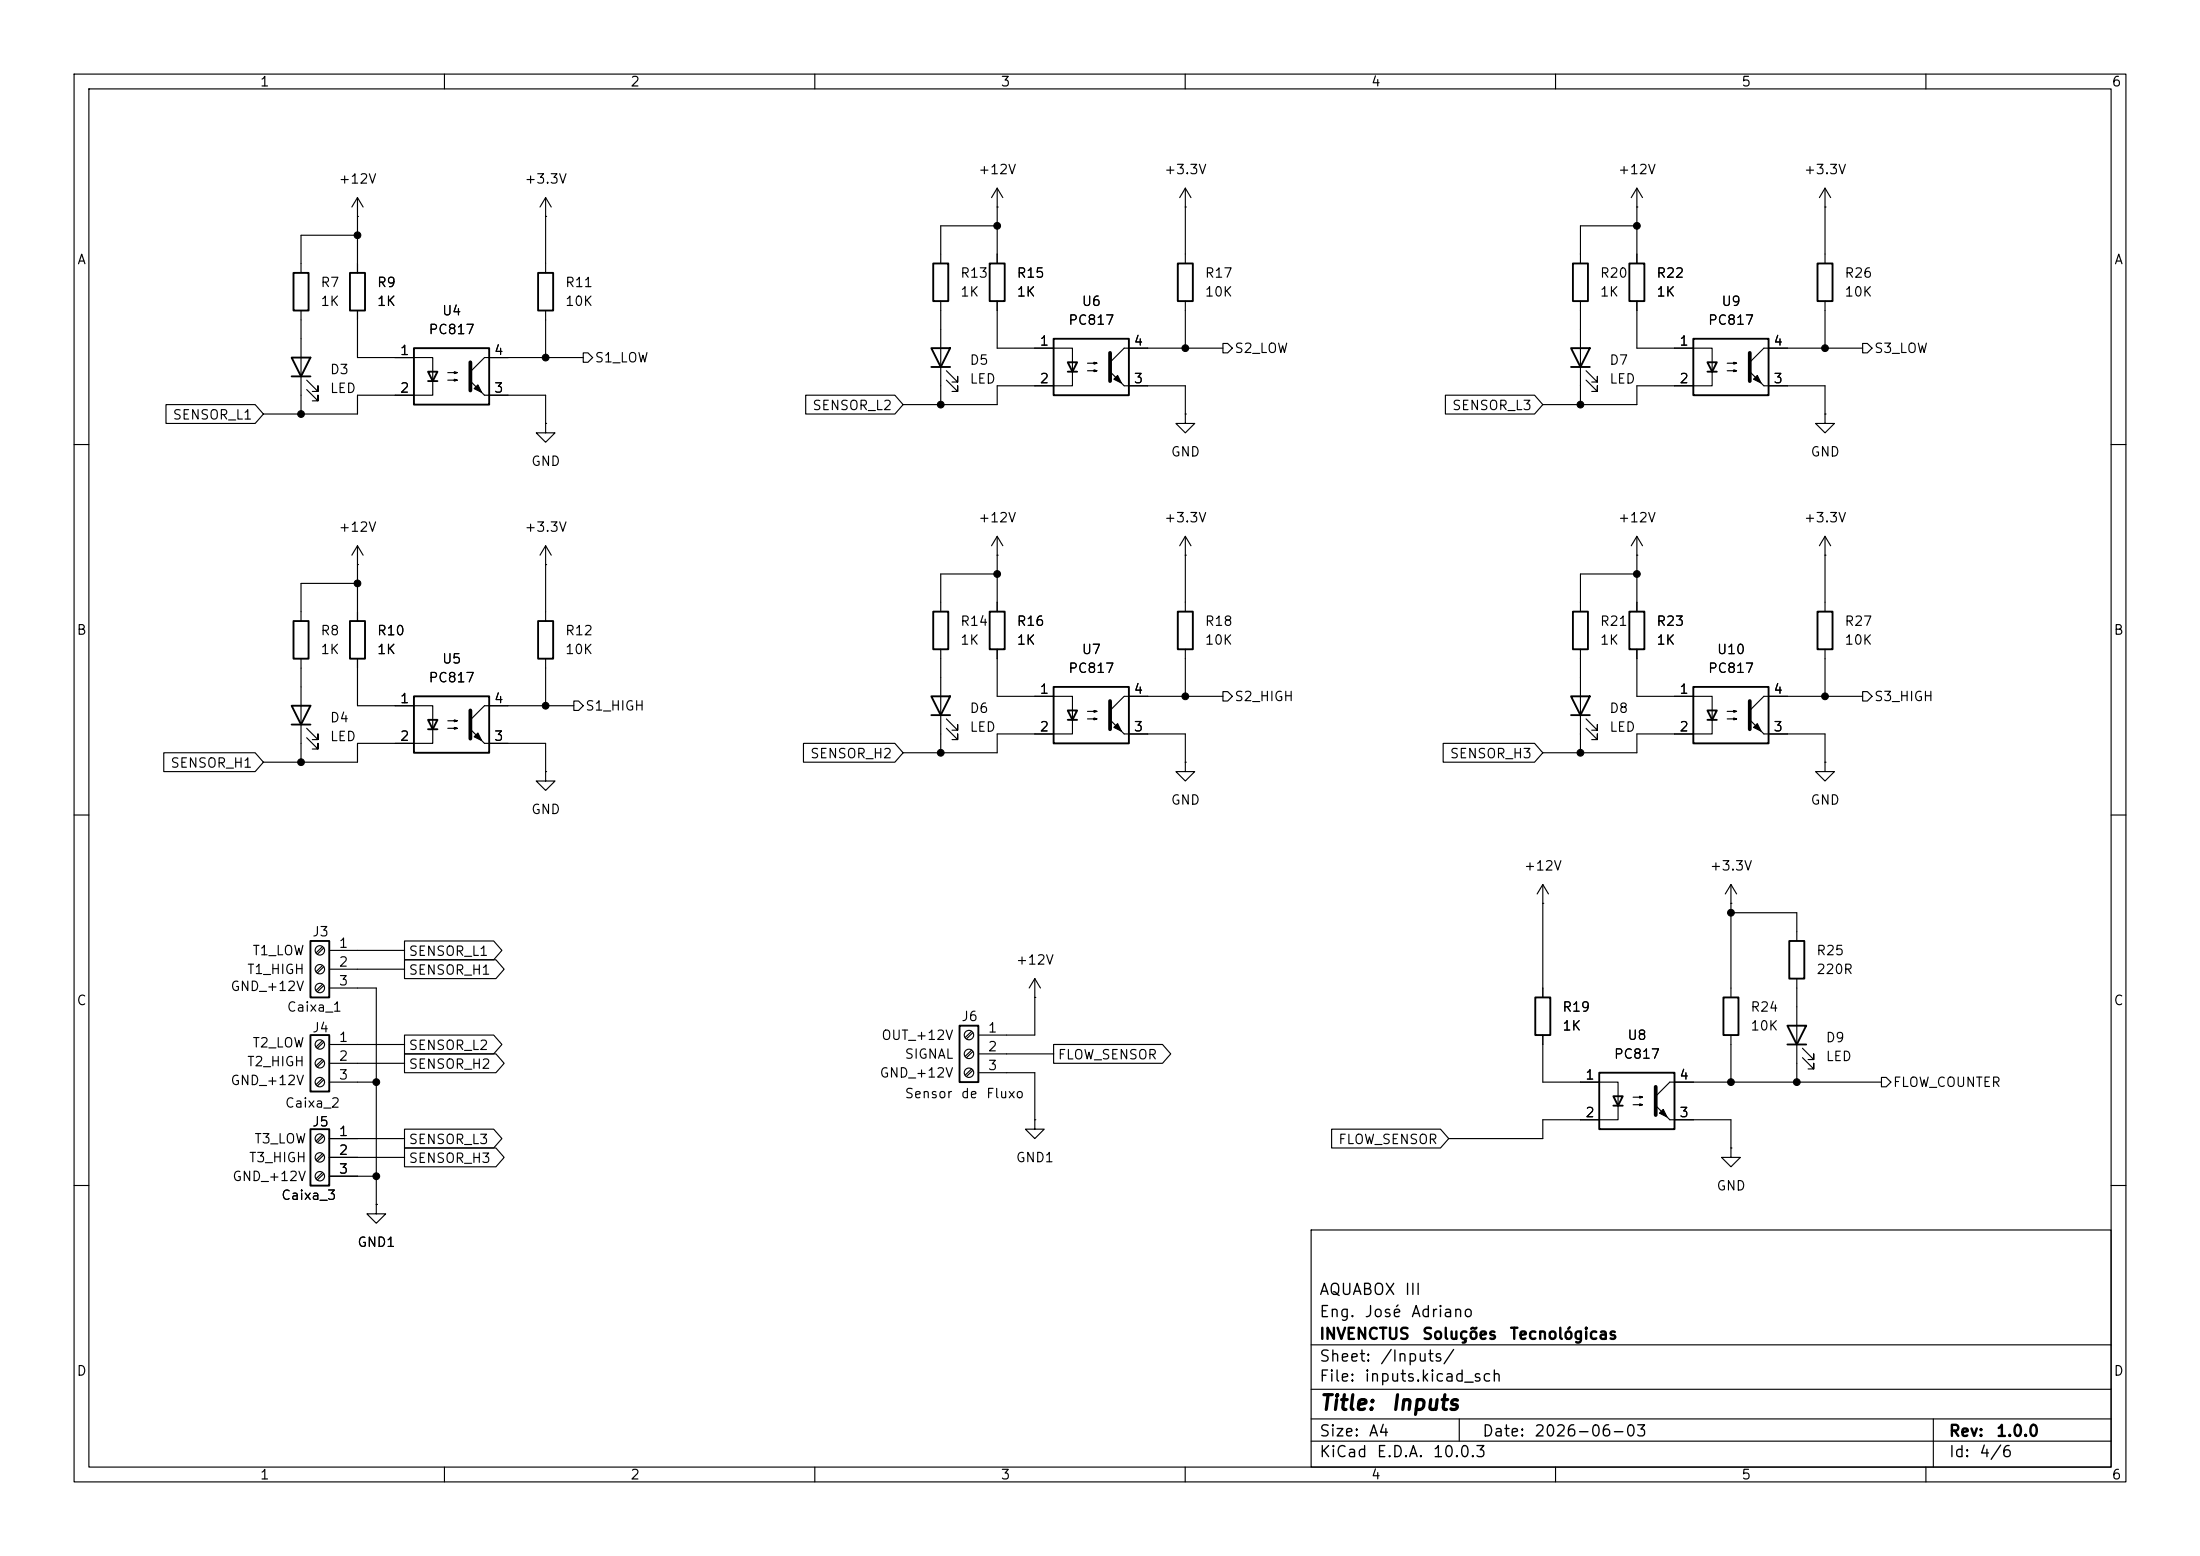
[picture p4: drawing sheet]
<svg xmlns="http://www.w3.org/2000/svg" width="297mm" height="210mm" viewBox="0 0 297 210" stroke-linecap="round" stroke-linejoin="round" font-family="sans-serif">
<g fill="none" stroke="#000" stroke-width=".15">
<path d="M10 10h277v190h-277zM12 12h273v186h-273zM60 10v2M110 10v2M160 10v2M210 10v2M260 10v2M48.3 29.2h.1M48.3 31.8h-7.7v5M48.3 26.7l-.8 1.2M48.3 26.7l.7 1.2M48.3 26.7v10.1"/>
<path d="M73.7 29.2h.1M73.7 26.7v10.1M73.7 26.7l-.8 1.2M73.7 26.7l.7 1.2M134.6 27.9h.1M134.6 25.4v10.2M134.6 30.5h-7.6v5.1M134.6 25.4l-.7 1.3M134.6 25.4l.8 1.3M160 27.9h.1M160 25.4v10.2M160 25.4l-.7 1.3"/>
<path d="M160 25.4l.8 1.3M221 27.9h.1M221 25.4v10.2M221 30.5h-7.6v5.1M221 25.4l-.8 1.3M221 25.4l.7 1.3M246.4 27.9h.1M246.4 25.4l-.8 1.3M246.4 25.4l.7 1.3M246.4 25.4v10.2M22.4 54.6h12l1.2 1.3-1.2 1.3h-12zM40.6 41.9v14"/>
<path d="M41.4 52.6l1.5 1.5v-.8v.8h-.7M41.4 51.3l1.5 1.5v-.7v.7h-.7M48.3 41.9v6.4h10.1v5h-10.1v2.6h-12.7M60.5 50.3h1.2l-.4 .1v-.2l.4 .1M60.5 51.3h1.2l-.4 .1v-.2l.4 .1M65.4 53.3h8.3v3.9M73.7 57.2v1.2h1.2l-1.2 1.3-1.3-1.3h1.3M73.7 57.2h.1M73.7 41.9v6.4M78.7 47.6h.7l.6 .7-.6 .6h-.7zM78.7 48.3h-13.3l-1.9 1.9M108.8 53.3h12l1.1 1.3-1.1 1.3h-12z"/>
<path d="M127 40.6v14M127.8 51.3l1.5 1.5v-.7v.7h-.8M127.8 50l1.5 1.6v-.8v.8h-.8M134.6 40.6v6.4h10.2v5.1h-10.2v2.5h-12.7M146.8 49h1.3l-.4 .1v-.2l.4 .1M146.8 50h1.3l-.4 .2v-.3l.4 .1M151.8 52.1h8.2v3.8M160 55.9v1.3h1.3l-1.3 1.2-1.3-1.2h1.3M160 55.9h.1M160 40.6v6.4M165.1 46.4h.6l.7 .6-.7 .6h-.6zM165.1 47h-13.3l-1.9 1.9"/>
<path d="M195.1 53.3h12.1l1.1 1.3-1.1 1.3h-12.1zM213.4 40.6v14M214.1 51.3l1.5 1.5v-.7v.7h-.7M214.1 50l1.5 1.6v-.8v.8h-.7M221 40.6v6.4h10.1v5.1h-10.1v2.5h-12.7M233.2 49h1.2l-.3 .1v-.2l.3 .1M233.2 50h1.2l-.3 .2v-.3l.3 .1M238.1 52.1h8.3v3.8M246.4 55.9v1.3h1.2l-1.2 1.2-1.3-1.2h1.3M246.4 55.9h.1M246.4 40.6v6.4M251.5 46.4h.6l.6 .6-.6 .6h-.6z"/>
<path d="M251.5 47h-13.4l-1.9 1.9M10 60h2M48.3 76.2h.1M48.3 78.7h-7.7v5.1M48.3 73.7v10.1M48.3 73.7l-.8 1.2M48.3 73.7l.7 1.2M73.7 76.2h.1M73.7 73.7v10.1M73.7 73.7l-.8 1.2M73.7 73.7l.7 1.2M134.6 74.9h.1"/>
<path d="M134.6 72.4l-.7 1.3M134.6 72.4l.8 1.3M134.6 72.4v10.2M134.6 77.5h-7.6v5.1M160 74.9h.1M160 72.4v10.2M160 72.4l-.7 1.3M160 72.4l.8 1.3M221 74.9h.1M221 72.4v10.2M221 77.5h-7.6v5.1M221 72.4l-.8 1.3"/>
<path d="M221 72.4l.7 1.3M246.4 74.9h.1M246.4 72.4v10.2M246.4 72.4l-.8 1.3M246.4 72.4l.7 1.3M285 60h2M40.6 88.9v14M41.4 99.6l1.5 1.5v-.8v.8h-.7M41.4 98.3l1.5 1.5v-.7v.7h-.7M48.3 88.9v6.4h10.1v5h-10.1v2.6h-12.7M60.5 97.3h1.2l-.4 .1v-.2l.4 .1M60.5 98.3h1.2l-.4 .1v-.2l.4 .1"/>
<path d="M73.7 88.9v6.4M77.5 94.6h.6l.6 .7-.6 .6h-.6zM77.5 95.3h-12.1l-1.9 1.9M127 87.6v14M127.8 98.3l1.5 1.5v-.7v.7h-.8M127.8 97l1.5 1.6v-.8v.8h-.8M134.6 87.6v6.4h10.2v5.1h-10.2v2.5h-12.7M146.8 96h1.3l-.4 .1v-.2l.4 .1M146.8 97h1.3l-.4 .2v-.3l.4 .1M151.8 99.1h8.2v3.8M160 87.6v6.4M165.1 93.3h.6l.7 .7-.7 .6h-.6z"/>
<path d="M165.1 94h-13.3l-1.9 1.9M213.4 87.6v14M214.1 98.3l1.5 1.5v-.7v.7h-.7M214.1 97l1.5 1.6v-.8v.8h-.7M221 87.6v6.4h10.1v5.1h-10.1v2.5h-12.7M233.2 96h1.2l-.3 .1v-.2l.3 .1M233.2 97h1.2l-.3 .2v-.3l.3 .1M238.1 99.1h8.3v3.8M246.4 87.6v6.4M251.5 93.3h.6l.6 .7-.6 .6h-.6zM251.5 94h-13.4l-1.9 1.9M10 110h2"/>
<path d="M22.1 101.6h12.3l1.2 1.3-1.2 1.2h-12.3zM65.4 100.3h8.3v3.8M73.7 104.1v1.3h1.2l-1.2 1.3-1.3-1.3h1.3M73.7 104.1h.1M108.5 100.3h12.3l1.1 1.3-1.1 1.3h-12.3zM160 102.9v1.2h1.3l-1.3 1.3-1.3-1.3h1.3M160 102.9h.1M194.8 100.3h12.4l1.1 1.3-1.1 1.3h-12.4zM208.3 119.4v15.2M208.3 119.4l-.8 1.3M208.3 119.4l.7 1.3M233.7 119.4v15.2"/>
<path d="M233.7 119.4l-.8 1.3M233.7 119.4l.7 1.3M246.4 102.9v1.2h1.2l-1.2 1.3-1.3-1.3h1.3M246.4 102.9h.1M285 110h2M43.5 127.8l-.8 .8M43.5 130.3l-.8 .8M43.5 132.8l-.8 .9M43.7 127.9l-.9 .9M43.7 130.5l-.9 .8M43.7 133l-.9 .9M44.4 128.3h10.2"/>
<path d="M44.4 130.8h10.2M44.4 133.4h6.4v29.2M54.6 129.5h12.4l1.1 1.3-1.1 1.3h-12.4zM54.6 127h12l1.2 1.3-1.2 1.2h-12zM54.6 139.7h12l1.2 1.3-1.2 1.2h-12zM131.2 139.2l-.9 .8M131.3 139.4l-.8 .8M139.7 134.6h.1M139.7 132.1v7.6h-7.6M139.7 132.1l-.8 1.3M139.7 132.1l.8 1.3M208.3 121.9h.1"/>
<path d="M208.3 139.7v6.4h10.1v5h-10.1v2.6h-12.7M233.7 121.9h.1M233.7 123.2h8.9v3.8M233.7 139.7v6.4M242.6 132.1v14M43.5 140.5l-.8 .8M43.5 143l-.8 .8M43.5 145.5l-.8 .9M43.5 153.2l-.8 .8M43.5 155.7l-.8 .8M43.5 158.2l-.8 .9M43.7 140.6l-.9 .9"/>
<path d="M43.7 143.2l-.9 .8M43.7 145.7l-.9 .9M43.7 153.3l-.9 .9M43.7 155.9l-.9 .8M43.7 158.4l-.9 .9M44.4 141h10.2M44.4 143.5h10.2M44.4 146.1h6.4M44.4 153.7h10.2M44.4 156.2h10.2M44.4 158.8h6.4M54.6 142.2h12.4l1.1 1.3-1.1 1.3h-12.4z"/>
<path d="M54.6 152.4h12l1.2 1.3-1.2 1.2h-12zM54.6 154.9h12.4l1.1 1.3-1.1 1.3h-12.4zM131.2 141.7l-.9 .9M131.2 144.3l-.9 .8M131.3 141.9l-.8 .8M131.3 144.4l-.8 .9M132.1 142.2h10.1M132.1 144.8h7.6v6.3M139.7 151.1v1.3h1.3l-1.3 1.3-1.3-1.3h1.3M139.7 151.1h.1M142.2 141h14.7l1.2 1.2-1.2 1.3h-14.7zM179.8 152.4h14.7l1.1 1.3-1.1 1.2h-14.7z"/>
<path d="M220.5 148.1h1.2l-.3 .1v-.2l.3 .1M220.5 149.1h1.2l-.3 .1v-.2l.3 .1M225.4 151.1h8.3v3.8M233.7 154.9v1.3h1.2l-1.2 1.3-1.3-1.3h1.3M233.7 154.9h.1M243.3 142.7l1.6 1.6v-.8v.8h-.8M243.3 141.5l1.6 1.5v-.8v.8h-.8M254 145.4h.6l.7 .7-.7 .6h-.6zM254 146.1h-28.6l-1.9 1.9M10 160h2M50.8 162.6v1.2h-1.3l1.3 1.3 1.3-1.3h-1.3M50.8 162.6h.1"/>
<path d="M177 166h108v32h-108zM285 160h2M60 198v2M110 198v2M160 198v2M177 194.5h108M177 191.5h108M177 187.5h108M177 181.5h108M197 191.5v3M210 198v2M260 198v2"/>
<path d="M261 191.5v6.5"/>
<circle cx="43.2" cy="130.8" r=".63"/>
<circle cx="43.2" cy="133.3" r=".63"/>
<circle cx="43.2" cy="128.3" r=".63"/>
<circle cx="130.8" cy="139.7" r=".63"/>
<circle cx="43.2" cy="141" r=".63"/>
<circle cx="43.2" cy="153.7" r=".63"/>
<circle cx="43.2" cy="143.5" r=".63"/>
<circle cx="43.2" cy="158.7" r=".63"/>
<circle cx="43.2" cy="156.2" r=".63"/>
<circle cx="43.2" cy="146" r=".63"/>
<circle cx="130.8" cy="142.2" r=".63"/>
<circle cx="130.8" cy="144.8" r=".63"/>
</g>
<g fill="none" stroke="#000" stroke-width=".25">
<path d="M39.6 36.8h2.1v5.1h-2.1zM47.2 36.8h2.1v5.1h-2.1zM72.6 36.8h2.1v5.1h-2.1zM126 35.6h2v5h-2zM133.6 35.6h2v5h-2zM159 35.6h2v5h-2zM212.3 35.6h2.1v5h-2.1zM220 35.6h2v5h-2zM245.4 35.6h2v5h-2zM39.4 48.3h2.5l-1.3 2.5zM39.4 50.8h2.5M55.9 47h10.1v7.6h-10.1z"/>
<path d="M57.8 50.2h1.3l-.7 1.2zM57.8 51.4h1.3M125.7 47h2.6l-1.3 2.5zM125.7 49.5h2.6M142.2 45.7h10.2v7.6h-10.2zM144.1 48.9h1.3l-.6 1.3zM144.1 50.2h1.3M212.1 47h2.5l-1.2 2.5zM212.1 49.5h2.5M228.6 45.7h10.2v7.6h-10.2zM230.5 48.9h1.3l-.7 1.3zM230.5 50.2h1.3"/>
<path d="M39.4 95.3h2.5l-1.3 2.5zM39.4 97.8h2.5M39.6 83.8h2.1v5.1h-2.1zM47.2 83.8h2.1v5.1h-2.1zM55.9 94h10.1v7.6h-10.1zM57.8 97.2h1.3l-.7 1.2zM57.8 98.4h1.3M72.6 83.8h2.1v5.1h-2.1zM125.7 94h2.6l-1.3 2.5zM125.7 96.5h2.6M126 82.6h2v5h-2zM133.6 82.6h2v5h-2z"/>
<path d="M142.2 92.7h10.2v7.6h-10.2zM144.1 95.9h1.3l-.6 1.3zM144.1 97.2h1.3M159 82.6h2v5h-2zM212.1 94h2.5l-1.2 2.5zM212.1 96.5h2.5M212.3 82.6h2.1v5h-2.1zM220 82.6h2v5h-2zM228.6 92.7h10.2v7.6h-10.2zM230.5 95.9h1.3l-.7 1.3zM230.5 97.2h1.3M245.4 82.6h2v5h-2z"/>
<path d="M41.9 127h2.5v7.6h-2.5zM41.9 139.7h2.5v7.6h-2.5zM129.5 138.4h2.6v7.7h-2.6zM207.3 134.6h2v5.1h-2zM232.7 134.6h2v5.1h-2zM241.3 138.4h2.5l-1.2 2.6zM241.6 127h2v5.1h-2zM41.9 152.4h2.5v7.6h-2.5zM215.9 144.8h10.2v7.6h-10.2zM217.8 148h1.3l-.7 1.2zM217.8 149.2h1.3M241.3 141h2.5"/>
</g>
<path d="M63.5 48.9v3.8M149.9 47.6v3.8M236.2 47.6v3.8M63.5 95.9v3.8M149.9 94.6v3.8M236.2 94.6v3.8M223.5 146.7v3.8" fill="none" stroke="#000" stroke-width=".51"/>
<g fill="#000" stroke="#000" stroke-width=".15">
<path d="M64 52.5l.5-.6 .5 1.1zM63.5 51.4l1.9 1.9zM150.4 51.2l.5-.5 .5 1zM149.9 50.2l1.9 1.9zM236.7 51.2l.5-.5 .5 1zM236.2 50.2l1.9 1.9zM64 99.4l.5-.5 .5 1zM150.4 98.2l.5-.5 .5 1zM149.9 97.2l1.9 1.9zM236.7 98.2l.5-.5 .5 1zM236.2 97.2l1.9 1.9zM63.5 98.4l1.9 1.9z"/>
<path d="M224 150.2l.5-.5 .5 1zM223.5 149.2l1.9 1.9z"/>
</g>
<g fill="#000" stroke="#000" stroke-width=".14">
<circle cx="48.3" cy="31.8" r=".46"/>
<circle cx="134.6" cy="30.5" r=".46"/>
<circle cx="221" cy="30.5" r=".46"/>
<circle cx="40.6" cy="55.9" r=".46"/>
<circle cx="73.7" cy="48.3" r=".46"/>
<circle cx="127" cy="54.6" r=".46"/>
<circle cx="160" cy="47" r=".46"/>
<circle cx="213.4" cy="54.6" r=".46"/>
<circle cx="246.4" cy="47" r=".46"/>
<circle cx="48.3" cy="78.7" r=".46"/>
<circle cx="134.6" cy="77.5" r=".46"/>
<circle cx="221" cy="77.5" r=".46"/>
<circle cx="73.7" cy="95.3" r=".46"/>
<circle cx="160" cy="94" r=".46"/>
<circle cx="246.4" cy="94" r=".46"/>
<circle cx="40.6" cy="102.9" r=".46"/>
<circle cx="127" cy="101.6" r=".46"/>
<circle cx="213.4" cy="101.6" r=".46"/>
<circle cx="233.7" cy="123.2" r=".46"/>
<circle cx="50.8" cy="146.1" r=".46"/>
<circle cx="50.8" cy="158.8" r=".46"/>
<circle cx="233.7" cy="146.1" r=".46"/>
<circle cx="242.6" cy="146.1" r=".46"/>
</g>
<g font-size="2">
<text x="178" y="190.8">Title:</text>
<text x="187.7" y="190.8">Inputs</text>
</g>
<g font-size="1.5">
<text x="178" y="178.2">Eng.</text>
<text x="178" y="175.2">AQUABOX</text>
<text x="184.1" y="178.2">José</text>
<text x="189.5" y="175.2">III</text>
<text x="190.4" y="178.2">Adriano</text>
<text x="178" y="184.2">Sheet:</text>
<text x="178" y="181.2">INVENCTUS</text>
<text x="186.2" y="184.2">/Inputs/</text>
<text x="191.9" y="181.2">Soluções</text>
<text x="203.7" y="181.2">Tecnológicas</text>
<text x="178" y="186.9">File:</text>
<text x="184.1" y="186.9">inputs.kicad_sch</text>
<text x="178" y="197.1">KiCad</text>
<text x="178" y="194.3">Size:</text>
<text x="184.7" y="194.3">A4</text>
<text x="185.7" y="197.1">E.D.A.</text>
<text x="193.3" y="197.1">10.0.3</text>
<text x="200" y="194.3">Date:</text>
<text x="207" y="194.3">2026-06-03</text>
<text x="263" y="194.3">Rev:</text>
<text x="263" y="197.1">Id:</text>
<text x="267.1" y="197.1">4/6</text>
<text x="269.4" y="194.3">1.0.0</text>
</g>
<g font-size="1.3">
<text x="35" y="12">1</text>
<text x="85" y="12">2</text>
<text x="135" y="12">3</text>
<text x="185" y="12">4</text>
<text x="235" y="12">5</text>
<text x="285" y="12">6</text>
<text x="132" y="23.8">+12V</text>
<text x="157.1" y="23.8">+3.3V</text>
<text x="218.3" y="23.8">+12V</text>
<text x="243.4" y="23.8">+3.3V</text>
<text x="45.6" y="25.1">+12V</text>
<text x="70.7" y="25.1">+3.3V</text>
<text x="10.3" y="36">A</text>
<text x="285.3" y="36">A</text>
<text x="43.2" y="39.1">R7</text>
<text x="43.2" y="41.6">1K</text>
<text x="50.8" y="39.1">R9</text>
<text x="50.8" y="41.6">1K</text>
<text x="76.2" y="39.1">R11</text>
<text x="76.2" y="41.6">10K</text>
<text x="129.5" y="40.3">1K</text>
<text x="129.5" y="37.8">R13</text>
<text x="137.2" y="40.3">1K</text>
<text x="137.2" y="37.8">R15</text>
<text x="145.9" y="41.6">U6</text>
<text x="162.6" y="37.8">R17</text>
<text x="162.6" y="40.3">10K</text>
<text x="215.9" y="40.3">1K</text>
<text x="215.9" y="37.8">R20</text>
<text x="223.5" y="40.3">1K</text>
<text x="223.5" y="37.8">R22</text>
<text x="232.3" y="41.6">U9</text>
<text x="248.9" y="37.8">R26</text>
<text x="248.9" y="40.3">10K</text>
<text x="57.8" y="45.4">PC817</text>
<text x="59.6" y="42.9">U4</text>
<text x="140.3" y="47">1</text>
<text x="144.1" y="44.2">PC817</text>
<text x="153" y="47">4</text>
<text x="166.6" y="48">S2_LOW</text>
<text x="226.6" y="47">1</text>
<text x="230.5" y="44.2">PC817</text>
<text x="239.3" y="47">4</text>
<text x="252.9" y="48">S3_LOW</text>
<text x="44.5" y="50.8">D3</text>
<text x="44.5" y="53.4">LED</text>
<text x="53.9" y="48.2">1</text>
<text x="53.9" y="53.3">2</text>
<text x="66.6" y="53.3">3</text>
<text x="66.6" y="48.2">4</text>
<text x="80.2" y="49.2">S1_LOW</text>
<text x="130.8" y="49.5">D5</text>
<text x="130.8" y="52.1">LED</text>
<text x="140.3" y="52">2</text>
<text x="153" y="52">3</text>
<text x="217.2" y="49.5">D7</text>
<text x="217.2" y="52.1">LED</text>
<text x="226.6" y="52">2</text>
<text x="239.3" y="52">3</text>
<text x="23.2" y="56.9">SENSOR_L1</text>
<text x="109.6" y="55.7">SENSOR_L2</text>
<text x="195.9" y="55.7">SENSOR_L3</text>
<text x="71.6" y="63.2">GND</text>
<text x="158" y="61.9">GND</text>
<text x="244.3" y="61.9">GND</text>
<text x="132" y="70.8">+12V</text>
<text x="157.1" y="70.8">+3.3V</text>
<text x="218.3" y="70.8">+12V</text>
<text x="243.4" y="70.8">+3.3V</text>
<text x="45.6" y="72.1">+12V</text>
<text x="70.7" y="72.1">+3.3V</text>
<text x="10.3" y="86">B</text>
<text x="43.2" y="86.1">R8</text>
<text x="43.2" y="88.6">1K</text>
<text x="50.8" y="88.6">1K</text>
<text x="50.8" y="86.1">R10</text>
<text x="59.6" y="89.9">U5</text>
<text x="76.2" y="86.1">R12</text>
<text x="76.2" y="88.6">10K</text>
<text x="129.5" y="87.3">1K</text>
<text x="129.5" y="84.8">R14</text>
<text x="137.2" y="87.3">1K</text>
<text x="137.2" y="84.8">R16</text>
<text x="145.9" y="88.6">U7</text>
<text x="162.6" y="84.8">R18</text>
<text x="162.6" y="87.3">10K</text>
<text x="215.9" y="87.3">1K</text>
<text x="215.9" y="84.8">R21</text>
<text x="223.5" y="87.3">1K</text>
<text x="223.5" y="84.8">R23</text>
<text x="231.7" y="88.6">U10</text>
<text x="248.9" y="84.8">R27</text>
<text x="248.9" y="87.3">10K</text>
<text x="285.3" y="86">B</text>
<text x="53.9" y="95.2">1</text>
<text x="57.8" y="92.4">PC817</text>
<text x="66.6" y="95.2">4</text>
<text x="140.3" y="94">1</text>
<text x="144.1" y="91.1">PC817</text>
<text x="153" y="94">4</text>
<text x="166.6" y="95">S2_HIGH</text>
<text x="226.6" y="94">1</text>
<text x="230.5" y="91.1">PC817</text>
<text x="239.3" y="94">4</text>
<text x="252.9" y="95">S3_HIGH</text>
<text x="44.5" y="97.8">D4</text>
<text x="44.5" y="100.3">LED</text>
<text x="53.9" y="100.3">2</text>
<text x="66.6" y="100.3">3</text>
<text x="78.9" y="96.2">S1_HIGH</text>
<text x="130.8" y="96.5">D6</text>
<text x="130.8" y="99.1">LED</text>
<text x="140.3" y="99">2</text>
<text x="153" y="99">3</text>
<text x="217.2" y="96.5">D8</text>
<text x="217.2" y="99.1">LED</text>
<text x="226.6" y="99">2</text>
<text x="239.3" y="99">3</text>
<text x="22.9" y="103.9">SENSOR_H1</text>
<text x="109.3" y="102.7">SENSOR_H2</text>
<text x="195.6" y="102.7">SENSOR_H3</text>
<text x="71.6" y="110.2">GND</text>
<text x="158" y="108.9">GND</text>
<text x="244.3" y="108.9">GND</text>
<text x="205.6" y="117.8">+12V</text>
<text x="230.7" y="117.8">+3.3V</text>
<text x="33.3" y="131.8">T1_HIGH</text>
<text x="34" y="129.2">T1_LOW</text>
<text x="42.1" y="126.7">J3</text>
<text x="45.6" y="128.2">1</text>
<text x="45.6" y="130.8">2</text>
<text x="55.1" y="131.9">SENSOR_H1</text>
<text x="55.1" y="129.3">SENSOR_L1</text>
<text x="137.1" y="130.5">+12V</text>
<text x="245.1" y="131.8">220R</text>
<text x="245.1" y="129.2">R25</text>
<text x="10.3" y="136">C</text>
<text x="31" y="134.1">GND_+12V</text>
<text x="38.6" y="136.9">Caixa_1</text>
<text x="45.6" y="133.3">3</text>
<text x="210.8" y="136.9">R19</text>
<text x="236.2" y="136.9">R24</text>
<text x="285.3" y="136">C</text>
<text x="34" y="141.7">T2_LOW</text>
<text x="42.1" y="139.7">J4</text>
<text x="45.6" y="140.9">1</text>
<text x="45.6" y="143.5">2</text>
<text x="55.1" y="142">SENSOR_L2</text>
<text x="118.9" y="140.7">OUT_+12V</text>
<text x="122" y="143.2">SIGNAL</text>
<text x="129.7" y="138.1">J6</text>
<text x="133.3" y="139.7">1</text>
<text x="133.3" y="142.2">2</text>
<text x="142.7" y="143.3">FLOW_SENSOR</text>
<text x="210.8" y="139.4">1K</text>
<text x="217.8" y="143.2">PC817</text>
<text x="219.6" y="140.7">U8</text>
<text x="236.2" y="139.4">10K</text>
<text x="246.4" y="141">D9</text>
<text x="246.4" y="143.5">LED</text>
<text x="31" y="146.8">GND_+12V</text>
<text x="33.3" y="144.2">T2_HIGH</text>
<text x="38.4" y="149.8">Caixa_2</text>
<text x="45.6" y="146">3</text>
<text x="55.1" y="144.6">SENSOR_H2</text>
<text x="118.7" y="145.8">GND_+12V</text>
<text x="122" y="148.5">Sensor</text>
<text x="129.6" y="148.5">de</text>
<text x="133" y="148.5">Fluxo</text>
<text x="133.3" y="144.8">3</text>
<text x="213.9" y="146">1</text>
<text x="226.6" y="146">4</text>
<text x="255.5" y="147">FLOW_COUNTER</text>
<text x="34.2" y="154.6">T3_LOW</text>
<text x="42.1" y="152.4">J5</text>
<text x="45.6" y="153.6">1</text>
<text x="55.1" y="154.7">SENSOR_L3</text>
<text x="180.6" y="154.7">FLOW_SENSOR</text>
<text x="213.9" y="151.1">2</text>
<text x="226.6" y="151.1">3</text>
<text x="31.3" y="159.7">GND_+12V</text>
<text x="33.5" y="157.2">T3_HIGH</text>
<text x="45.6" y="156.2">2</text>
<text x="45.6" y="158.7">3</text>
<text x="55.1" y="157.3">SENSOR_H3</text>
<text x="137.1" y="157.2">GND1</text>
<text x="231.6" y="161">GND</text>
<text x="37.9" y="162.3">Caixa_3</text>
<text x="48.2" y="168.6">GND1</text>
<text x="10.3" y="186">D</text>
<text x="285.3" y="186">D</text>
<text x="35" y="200">1</text>
<text x="85" y="200">2</text>
<text x="135" y="200">3</text>
<text x="185" y="200">4</text>
<text x="235" y="200">5</text>
<text x="285" y="200">6</text>
</g>
</svg>
